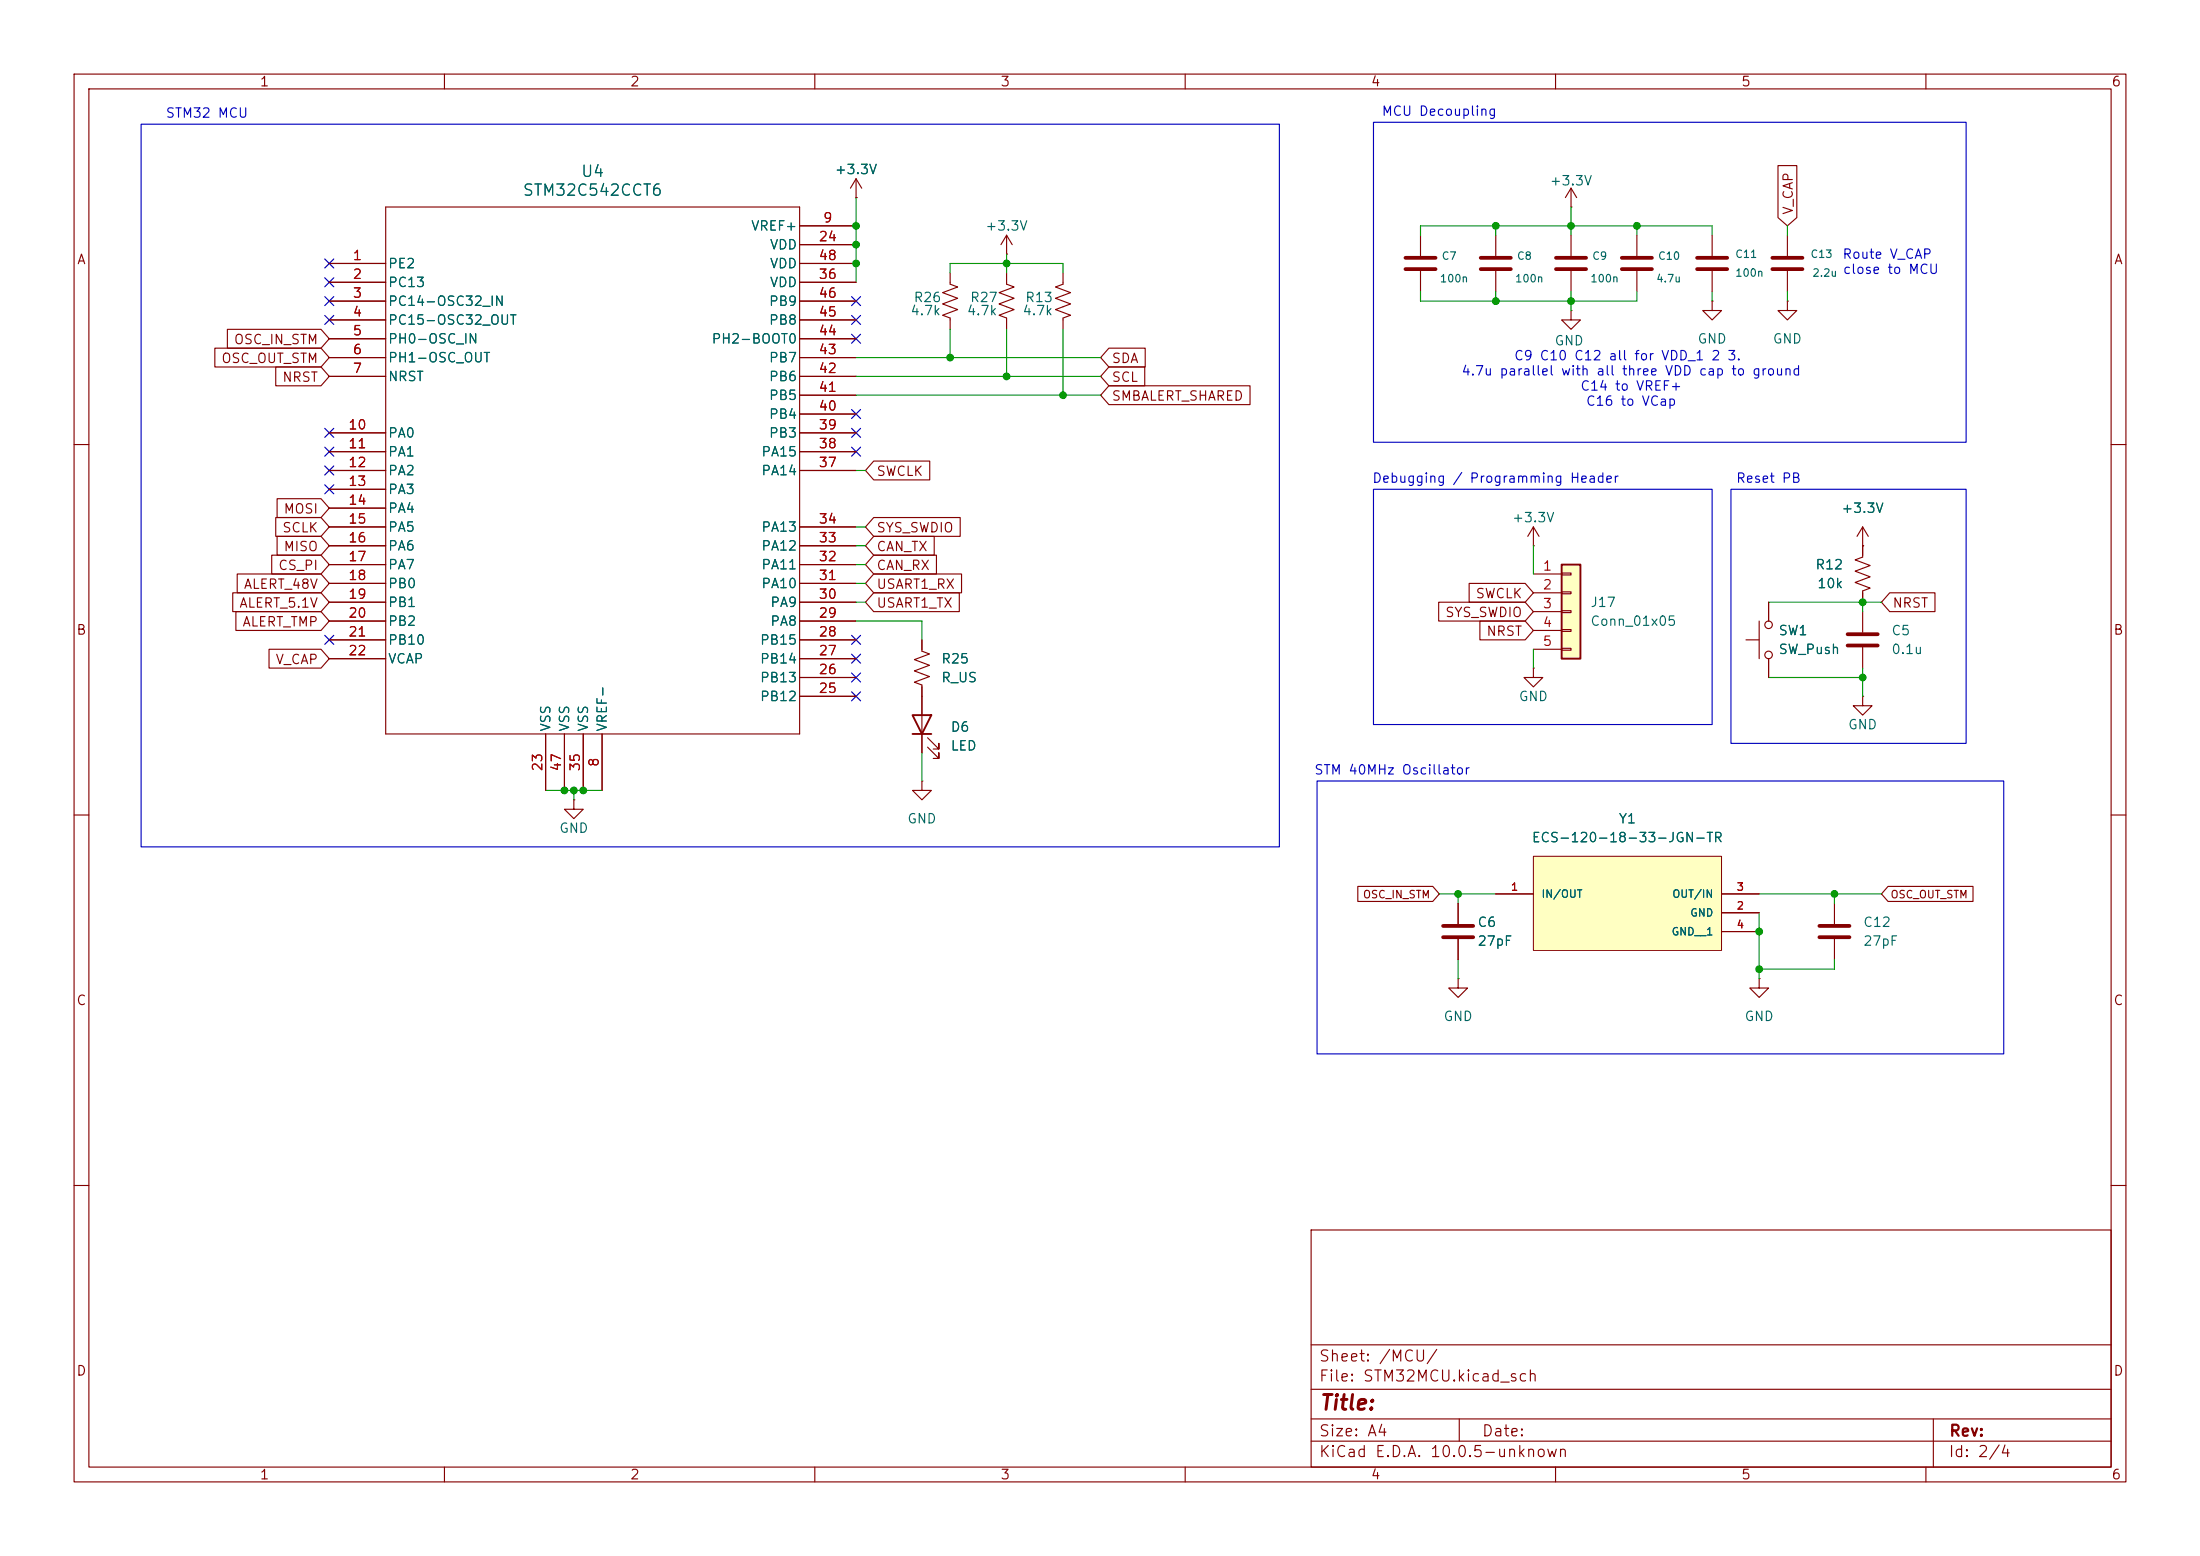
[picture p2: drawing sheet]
<svg xmlns="http://www.w3.org/2000/svg" width="297mm" height="210mm" viewBox="0 0 297 210" stroke-linecap="round" stroke-linejoin="round" font-family="sans-serif">
<g fill="none" stroke="#840000" stroke-width=".15">
<path d="M10 10h277v190h-277zM12 12h273v186h-273zM60 10v2M110 10v2M160 10v2M210 10v2M260 10v2M44.4 35.6h7.7M44.4 38.1h7.7M52.1 27.9h55.8v71.2h-55.8zM107.9 35.6h7.7M107.9 38.1h7.7"/>
<path d="M107.9 30.5h7.7M107.9 33h7.7M115.6 26.7h.1M115.6 24.1l-.8 1.3M115.6 24.1l.7 1.3M115.6 24.1v2.6M128.3 36.8v1.6l1 .3-2 .8 2 .8-2 .7 2 .8-2 .7 1 .4v1.6M135.9 34.3h.1M135.9 36.8v1.6l1 .3-2 .8 2 .8-2 .7 2 .8-2 .7 1 .4v1.6M135.9 31.8l-.8 1.2M135.9 31.8l.8 1.2M135.9 31.8v2.5"/>
<path d="M143.5 36.8v1.6l-1 .3 2 .8-2 .8 2 .7-2 .8 2 .7-1 .4v1.6M191.8 31.8v2.7M191.8 36.6v2.8M201.9 31.8v2.7M201.9 36.6v2.8M212.1 27.9h.1M212.1 25.4l-.8 1.3M212.1 25.4l.8 1.3M212.1 25.4v2.5M212.1 31.8v2.7M212.1 36.6v2.8M221 31.8v2.7"/>
<path d="M221 36.6v2.8M231.1 31.8v2.7M231.1 36.6v2.8M241.3 31.8v2.7M241.3 36.6v2.8M44.4 40.6h7.7M44.4 43.2h7.7M44.4 45.7h7.7M44.4 48.3h7.7M44.4 50.8h7.7M44.4 58.4h7.7M107.9 40.6h7.7"/>
<path d="M107.9 43.2h7.7M107.9 45.7h7.7M107.9 48.3h7.7M107.9 50.8h7.7M107.9 58.4h7.7M107.9 55.9h7.7M107.9 53.3h7.7M212.1 41.9v1.3h1.3l-1.3 1.3-1.3-1.3h1.3M212.1 41.9h.1M231.1 40.6v1.3h1.3l-1.3 1.3-1.2-1.3h1.2M231.1 40.6h.1M241.3 40.6v1.3h1.3l-1.3 1.3-1.3-1.3h1.3"/>
<path d="M241.3 40.6h.1M10 60h2M44.4 61h7.7M44.4 63.5h7.7M44.4 66h7.7M44.4 68.6h7.7M44.4 71.1h7.7M44.4 73.7h7.7M44.4 76.2h7.7M44.4 78.7h7.7M107.9 61h7.7M107.9 63.5h7.7"/>
<path d="M107.9 71.1h7.7M107.9 73.7h7.7M107.9 76.2h7.7M107.9 78.7h7.7M251.5 71.1v4.1l-1.1 .4 2.1 .7-2.1 .8 2.1 .8-2.1 .7 2.1 .8-1 .4v1.5M251.5 73.7h.1M251.5 71.1l-.8 1.3M251.5 71.1l.7 1.3M285 60h2M44.4 81.3h7.7M44.4 83.8h7.7M44.4 86.4h7.7"/>
<path d="M44.4 88.9h7.7M73.7 99.1v7.6M76.2 99.1v7.6M78.7 99.1v7.6M81.3 99.1v7.6M107.9 81.3h7.7M107.9 83.8h7.7M107.9 86.4h7.7M107.9 88.9h7.7M107.9 94h7.7M107.9 91.4h7.7M124.5 86.4v1.5l1 .4-2.1 .7 2.1 .8-2.1 .8 2.1 .7-2.1 .8 1.1 .4v9.1"/>
<path d="M125.2 99.6l1.5 1.5v-.8v.8h-.7M251.5 82.6v2.7M251.5 87.4v2.8M10 110h2M77.5 108v1.2h1.2l-1.2 1.3-1.3-1.3h1.3M77.5 108h.1M124.5 105.4v1.3h1.2l-1.2 1.3-1.3-1.3h1.3M124.5 105.4h.1M125.2 100.8l1.5 1.6v-.8v.8h-.7M285 110h2M10 160h2M177 166h108v32h-108z"/>
<path d="M285 160h2M60 198v2M110 198v2M160 198v2M177 194.5h108M177 191.5h108M177 187.5h108M177 181.5h108M197 191.5v3M210 198v2M260 198v2M261 191.5v6.5"/>
</g>
<g fill="none" stroke="#840000" stroke-width=".51">
<path d="M189.7 34.8h4.1M189.7 36.3h4.1M199.9 34.8h4.1M199.9 36.3h4.1M210.1 34.8h4M210.1 36.3h4M218.9 34.8h4.1M218.9 36.3h4.1M229.1 34.8h4.1M229.1 36.3h4.1M239.3 34.8h4M239.3 36.3h4"/>
<path d="M249.4 85.6h4.1M249.4 87.1h4.1"/>
</g>
<path d="M123.2 96.5h2.5l-1.2 2.6zM123.2 99.1h2.5" fill="none" stroke="#840000" stroke-width=".25"/>
<path d="M210.8 76.2h2.6v12.7h-2.6z" fill="#ffffc2"/>
<path d="M210.8 76.2h2.6v12.7h-2.6z" fill="none" stroke="#840000" stroke-width=".25"/>
<g fill="none" stroke="#840000" stroke-width=".15">
<path d="M207 73.7h.1M207 77.5h3.8M207 71.1l-.8 1.3M207 71.1l.8 1.3M207 71.1v2.6M210.8 77.3h1.3v.3h-1.3zM210.8 79.9h1.3v.2h-1.3zM207 90.2v1.2h1.3l-1.3 1.3-1.3-1.3h1.3M207 90.2h.1M207 80h3.8M207 82.6h3.8M207 85.1h3.8"/>
<path d="M207 87.6h3.8M210.8 82.4h1.3v.3h-1.3zM210.8 85h1.3v.2h-1.3zM210.8 87.5h1.3v.3h-1.3zM235.7 86.4h1.8M237.5 83.8v5.1M238.8 81.3v2.5M238.8 88.9v2.5M196.8 121.9v2.8M196.8 126.7v2.8"/>
<circle cx="238.8" cy="88.4" r=".51"/>
<circle cx="238.8" cy="84.3" r=".51"/>
</g>
<path d="M194.8 126.5h4.1M194.8 125h4.1" fill="none" stroke="#840000" stroke-width=".51"/>
<path d="M207 115.6h25.4v12.7h-25.4z" fill="#ffffc2"/>
<path d="M207 115.6h25.4v12.7h-25.4z" fill="none" stroke="#840000" stroke-width=".14"/>
<g fill="none" stroke="#840000" stroke-width=".15">
<path d="M44.4 35.6h7.7M44.4 38.1h7.7M107.9 35.6h7.7M107.9 38.1h7.7M107.9 30.5h7.7M107.9 33h7.7M115.6 26.7h.1M240 22.3h2.6v7.1l-1.3 1.1-1.3-1.1zM29 47h14.3l1.1 1.3-1.1 1.2h-14.3zM30.7 44.4h12.6l1.1 1.3-1.1 1.3h-12.6zM37.2 49.5h6.1l1.1 1.3-1.1 1.3h-6.1zM44.4 40.6h7.7"/>
<path d="M44.4 43.2h7.7M44.4 45.7h7.7M44.4 48.3h7.7M44.4 50.8h7.7M44.4 58.4h7.7M107.9 40.6h7.7M107.9 43.2h7.7M107.9 45.7h7.7M107.9 48.3h7.7M107.9 50.8h7.7M107.9 58.4h7.7M107.9 55.9h7.7"/>
<path d="M107.9 53.3h7.7M149.7 49.5h4.8v2.6h-4.8l-1.1-1.3zM149.7 47h4.9v2.5h-4.9l-1.1-1.2zM149.7 52.1h19.1v2.5h-19.1l-1.1-1.3zM32 77.5h11.3l1.1 1.2-1.1 1.3h-11.3zM36.7 74.9h6.6l1.1 1.3-1.1 1.3h-6.6zM37.2 69.8h6.1l1.1 1.3-1.1 1.3h-6.1zM37.4 67.3h5.9l1.1 1.3-1.1 1.3h-5.9zM37.4 72.4h5.9l1.1 1.3-1.1 1.2h-5.9zM44.4 61h7.7M44.4 63.5h7.7M44.4 66h7.7"/>
<path d="M44.4 68.6h7.7M44.4 71.1h7.7M44.4 73.7h7.7M44.4 76.2h7.7M44.4 78.7h7.7M107.9 61h7.7M107.9 63.5h7.7M107.9 71.1h7.7M107.9 73.7h7.7M107.9 76.2h7.7M107.9 78.7h7.7M118 62.2h7.5v2.6h-7.5l-1.2-1.3z"/>
<path d="M118 69.8h11.6v2.6h-11.6l-1.2-1.3zM118 74.9h8.4v2.6h-8.4l-1.2-1.3zM118 77.5h11.8v2.5h-11.8l-1.2-1.3zM118 72.4h8.1v2.5h-8.1l-1.2-1.2zM198.3 78.7h7.6l1.1 1.3-1.1 1.3h-7.6zM251.5 73.7h.1M251.5 73.7v1.2M31.4 80h11.9l1.1 1.3-1.1 1.3h-11.9zM31.8 82.5h11.5l1.1 1.3-1.1 1.3h-11.5zM36.3 87.6h7l1.1 1.3-1.1 1.3h-7zM44.4 81.3h7.7M44.4 83.8h7.7"/>
<path d="M44.4 86.4h7.7M44.4 88.9h7.7M73.7 99.1v7.6M76.2 99.1v7.6M78.7 99.1v7.6M81.3 99.1v7.6M107.9 81.3h7.7M107.9 83.8h7.7M107.9 86.4h7.7M107.9 88.9h7.7M107.9 94h7.7M107.9 91.4h7.7"/>
<path d="M118 80h11.5v2.6h-11.5l-1.2-1.3zM124.5 86.4v1.2M124.5 92.7v3.8M124.5 99.1v2.5M194.2 81.3h11.7l1.1 1.3-1.1 1.2h-11.7zM199.8 83.8h6.1l1.1 1.3-1.1 1.3h-6.1zM238.8 81.3v2.5M238.8 88.9v2.5M251.5 94v1.3h1.2l-1.2 1.2-1.3-1.2h1.3M251.5 94h.1M251.5 80v1.3M255.1 80h6.1v2.6h-6.1l-1.1-1.3z"/>
<path d="M183.3 119.6h10.1l.9 1.1-.9 1h-10.1zM254.9 119.6h11.5v2.1h-11.5l-.9-1zM196.8 132.1v1.3h1.3l-1.3 1.2-1.2-1.2h1.2M196.8 132.1h.1M196.8 121.9v2.8M196.8 126.7v2.8M201.9 120.7h5.1M232.4 120.7h5.1M232.4 123.2h5.1M232.4 125.7h5.1M237.5 132.1v1.3h1.3l-1.3 1.2-1.3-1.2h1.3M237.5 132.1h.1"/>
<path d="M247.6 121.9v2.8M247.6 126.7v2.8"/>
</g>
<path d="M245.6 125h4.1M245.6 126.5h4.1" fill="none" stroke="#840000" stroke-width=".51"/>
<g fill="none" stroke="#009600" stroke-width=".15">
<path d="M115.6 26.7v11.4M128.3 36.8v-1.2h15.2v1.2M135.9 34.3v2.5M191.8 31.8v-1.3h39.3v1.3M191.8 39.4v1.2h29.2v-1.2M201.9 30.5v1.3M201.9 39.4v1.2M212.1 27.9v3.9M212.1 39.4v2.5M221 30.5v1.3M231.1 39.4v1.2M241.3 30.5v1.3"/>
<path d="M241.3 39.4v1.2M115.6 53.3h33M115.6 50.8h33M115.6 48.3h33M128.3 44.5v3.8M135.9 44.5v6.3M143.5 44.5v8.8M115.6 78.7h1.2M115.6 63.5h1.2M115.6 73.7h1.2M115.6 71.1h1.2M115.6 76.2h1.2"/>
<path d="M207 73.7v3.8M115.6 83.8h8.9v2.6M115.6 81.3h1.2M207 87.6v2.6M238.8 81.3h15.2M238.8 91.4h12.7M251.5 81.3v1.3M251.5 90.2v3.8M73.7 106.7h7.6M77.5 106.7v1.3M124.5 101.6v3.8M194.3 120.7h7.6"/>
<path d="M196.8 120.7v1.2M196.8 129.5v2.6M237.5 120.7h16.5M237.5 123.2v8.9M247.6 120.7v1.2M247.6 129.5v1.3h-10.1"/>
</g>
<g fill="none" stroke="#000084" stroke-width=".15">
<path d="M43.8 37.5l1.3 1.2M43.8 35l1.3 1.2M45.1 37.5l-1.3 1.2M45.1 35l-1.3 1.2M43.8 57.8l1.3 1.2M43.8 42.6l1.3 1.2M43.8 40l1.3 1.2M45.1 57.8l-1.3 1.2M45.1 42.6l-1.3 1.2M45.1 40l-1.3 1.2M115 55.3l1.2 1.2M115 40l1.2 1.2"/>
<path d="M115 57.8l1.2 1.2M115 45.1l1.2 1.2M115 42.6l1.2 1.2M116.2 55.3l-1.2 1.2M116.2 40l-1.2 1.2M116.2 57.8l-1.2 1.2M116.2 45.1l-1.2 1.2M116.2 42.6l-1.2 1.2M43.8 65.4l1.3 1.2M43.8 62.9l1.3 1.2M43.8 60.4l1.3 1.2M45.1 65.4l-1.3 1.2"/>
<path d="M45.1 62.9l-1.3 1.2M45.1 60.4l-1.3 1.2M115 60.4l1.2 1.2M116.2 60.4l-1.2 1.2M43.8 85.8l1.3 1.2M45.1 85.8l-1.3 1.2M115 93.4l1.2 1.2M115 90.8l1.2 1.2M115 88.3l1.2 1.2M115 85.8l1.2 1.2M116.2 93.4l-1.2 1.2M116.2 90.8l-1.2 1.2"/>
<path d="M116.2 88.3l-1.2 1.2M116.2 85.8l-1.2 1.2"/>
</g>
<path d="M19 16.8h153.7v97.5h-153.7zM185.4 16.5h80v43.2h-80zM185.4 66h45.7v31.8h-45.7zM233.7 66h31.7v34.3h-31.7zM177.8 105.4h92.7v36.8h-92.7z" fill="none" stroke="#0000c2" stroke-width=".15"/>
<g fill="#009600" stroke="#009600" stroke-width=".14">
<circle cx="251.5" cy="81.3" r=".46"/>
<circle cx="251.5" cy="91.4" r=".46"/>
<circle cx="143.5" cy="53.3" r=".46"/>
<circle cx="135.9" cy="35.6" r=".46"/>
<circle cx="135.9" cy="50.8" r=".46"/>
<circle cx="77.5" cy="106.7" r=".46"/>
<circle cx="76.2" cy="106.7" r=".46"/>
<circle cx="78.7" cy="106.7" r=".46"/>
<circle cx="115.6" cy="35.6" r=".46"/>
<circle cx="128.3" cy="48.3" r=".46"/>
<circle cx="115.6" cy="33" r=".46"/>
<circle cx="115.6" cy="30.5" r=".46"/>
<circle cx="201.9" cy="40.6" r=".46"/>
<circle cx="212.1" cy="40.6" r=".46"/>
<circle cx="221" cy="30.5" r=".46"/>
<circle cx="201.9" cy="30.5" r=".46"/>
<circle cx="212.1" cy="30.5" r=".46"/>
<circle cx="196.8" cy="120.7" r=".46"/>
<circle cx="247.6" cy="120.7" r=".46"/>
<circle cx="237.5" cy="130.8" r=".46"/>
<circle cx="237.5" cy="125.7" r=".46"/>
</g>
<text font-size="2" fill="#840000" x="178" y="190.8">Title:</text>
<g font-size="1.5" fill="#006464">
<text x="70.5" y="26.8">STM32C542CCT6</text>
<text x="78.3" y="24.3">U4</text>
</g>
<g font-size="1.5" fill="#840000">
<text x="178" y="184.1">Sheet: /MCU/</text>
<text x="178" y="186.8">File: STM32MCU.kicad_sch</text>
<text x="178" y="197">KiCad E.D.A. 10.0.5-unknown</text>
<text x="178" y="194.2">Size: A4</text>
<text x="200" y="194.2">Date:</text>
<text x="263" y="197">Id: 2/4</text>
<text x="263" y="194.2">Rev:</text>
</g>
<g font-size="1.3" fill="#840000">
<text x="35" y="12">1</text>
<text x="85" y="12">2</text>
<text x="135" y="12">3</text>
<text x="185" y="12">4</text>
<text x="235" y="12">5</text>
<text x="285" y="12">6</text>
<text x="242.4" y="29.1" transform="rotate(-90 242.4 29.1)">V_CAP</text>
<text x="10.3" y="36">A</text>
<text x="285.3" y="36">A</text>
<text x="31.5" y="46.8">OSC_IN_STM</text>
<text x="29.8" y="49.3">OSC_OUT_STM</text>
<text x="38" y="51.9">NRST</text>
<text x="150" y="51.9">SCL</text>
<text x="150" y="49.3">SDA</text>
<text x="150" y="54.4">SMBALERT_SHARED</text>
<text x="118.2" y="64.6">SWCLK</text>
<text x="38.2" y="69.6">MOSI</text>
<text x="37.5" y="77.3">CS_PI</text>
<text x="38" y="72.2">SCLK</text>
<text x="38.2" y="74.7">MISO</text>
<text x="118.2" y="72.2">SYS_SWDIO</text>
<text x="118.2" y="77.3">CAN_RX</text>
<text x="118.2" y="74.7">CAN_TX</text>
<text x="32.2" y="82.3">ALERT_5.1V</text>
<text x="32.8" y="79.8">ALERT_48V</text>
<text x="118.2" y="82.3">USART1_TX</text>
<text x="118.2" y="79.8">USART1_RX</text>
<text x="195" y="83.6">SYS_SWDIO</text>
<text x="199.1" y="81.1">SWCLK</text>
<text x="255.4" y="82.3">NRST</text>
<text x="10.2" y="86">B</text>
<text x="32.6" y="84.9">ALERT_TMP</text>
<text x="37.1" y="90">V_CAP</text>
<text x="200.6" y="86.1">NRST</text>
<text x="285.2" y="86">B</text>
<text x="10.2" y="136">C</text>
<text x="285.2" y="136">C</text>
<text x="10.2" y="186">D</text>
<text x="285.2" y="186">D</text>
<text x="35" y="200">1</text>
<text x="85" y="200">2</text>
<text x="135" y="200">3</text>
<text x="185" y="200">4</text>
<text x="235" y="200">5</text>
<text x="285" y="200">6</text>
</g>
<g font-size="1.3" fill="#0000c2">
<text x="22.3" y="16.2">STM32 MCU</text>
<text x="186.4" y="16">MCU Decoupling</text>
<text x="248.6" y="35.3">Route V_CAP</text>
<text x="248.7" y="37.3">close to MCU</text>
<text x="197.2" y="51">4.7u parallel with all three VDD cap to ground</text>
<text x="204.3" y="49">C9 C10 C12 all for VDD_1 2 3.</text>
<text x="213.3" y="53">C14 to VREF+</text>
<text x="214" y="55.1">C16 to VCap</text>
<text x="185.2" y="65.5">Debugging / Programming Header</text>
<text x="234.3" y="65.5">Reset PB</text>
<text x="177.3" y="104.9">STM 40MHz Oscillator</text>
</g>
<g font-size="1.3" fill="#006464">
<text x="112.6" y="23.8">+3.3V</text>
<text x="209.1" y="25.3">+3.3V</text>
<text x="101.3" y="31.4">VREF+</text>
<text x="103.8" y="34">VDD</text>
<text x="132.9" y="31.4">+3.3V</text>
<text x="52.3" y="36.5">PE2</text>
<text x="52.3" y="39.1">PC13</text>
<text x="52.3" y="41.6">PC14-OSC32_IN</text>
<text x="103.7" y="41.6">PB9</text>
<text x="103.8" y="39.1">VDD</text>
<text x="103.8" y="36.5">VDD</text>
<text x="123.3" y="41.1">R26</text>
<text x="130.9" y="41.1">R27</text>
<text x="138.3" y="41.1">R13</text>
<text x="52.3" y="44.1">PC15-OSC32_OUT</text>
<text x="52.3" y="46.7">PH0-OSC_IN</text>
<text x="96" y="46.7">PH2-BOOT0</text>
<text x="103.7" y="44.1">PB8</text>
<text x="122.8" y="42.9">4.7k</text>
<text x="130.4" y="42.9">4.7k</text>
<text x="137.9" y="42.9">4.7k</text>
<text x="209.8" y="46.9">GND</text>
<text x="229.1" y="46.7">GND</text>
<text x="239.2" y="46.7">GND</text>
<text x="52.3" y="49.2">PH1-OSC_OUT</text>
<text x="52.3" y="51.8">NRST</text>
<text x="103.7" y="51.8">PB6</text>
<text x="103.7" y="49.2">PB7</text>
<text x="52.3" y="59.4">PA0</text>
<text x="103.7" y="59.4">PB3</text>
<text x="103.7" y="56.8">PB4</text>
<text x="103.7" y="54.3">PB5</text>
<text x="52.3" y="61.9">PA1</text>
<text x="52.3" y="64.5">PA2</text>
<text x="102.7" y="64.5">PA14</text>
<text x="102.7" y="61.9">PA15</text>
<text x="52.3" y="67">PA3</text>
<text x="52.3" y="69.5">PA4</text>
<text x="204" y="70.8">+3.3V</text>
<text x="248.5" y="69.5">+3.3V</text>
<text x="52.3" y="72.1">PA5</text>
<text x="52.3" y="74.6">PA6</text>
<text x="52.3" y="77.2">PA7</text>
<text x="102.7" y="77.2">PA11</text>
<text x="102.7" y="74.6">PA12</text>
<text x="102.7" y="72.1">PA13</text>
<text x="245" y="77.2">R12</text>
<text x="52.3" y="79.7">PB0</text>
<text x="52.3" y="82.2">PB1</text>
<text x="102.7" y="79.7">PA10</text>
<text x="103.9" y="82.2">PA9</text>
<text x="214.6" y="82.2">J17</text>
<text x="245.2" y="79.7">10k</text>
<text x="52.3" y="84.8">PB2</text>
<text x="52.3" y="87.3">PB10</text>
<text x="52.3" y="89.9">VCAP</text>
<text x="102.5" y="89.9">PB14</text>
<text x="102.5" y="87.3">PB15</text>
<text x="103.9" y="84.8">PA8</text>
<text x="127" y="89.9">R25</text>
<text x="214.6" y="84.8">Conn_01x05</text>
<text x="240" y="86.1">SW1</text>
<text x="240" y="88.6">SW_Push</text>
<text x="255.3" y="86.1">C5</text>
<text x="255.3" y="88.6">0.1u</text>
<text x="102.5" y="94.9">PB12</text>
<text x="102.5" y="92.4">PB13</text>
<text x="127" y="92.4">R_US</text>
<text x="204.9" y="94.9">GND</text>
<text x="74.6" y="98.8" transform="rotate(-90 74.6 98.8)">VSS</text>
<text x="77.2" y="98.8" transform="rotate(-90 77.2 98.8)">VSS</text>
<text x="79.7" y="98.8" transform="rotate(-90 79.7 98.8)">VSS</text>
<text x="82.2" y="98.8" transform="rotate(-90 82.2 98.8)">VREF-</text>
<text x="128.3" y="99.1">D6</text>
<text x="128.3" y="101.6">LED</text>
<text x="249.4" y="98.8">GND</text>
<text x="75.4" y="112.7">GND</text>
<text x="122.4" y="111.5">GND</text>
<text x="206.7" y="114">ECS-120-18-33-JGN-TR</text>
<text x="218.4" y="111.5">Y1</text>
<text x="199.4" y="125.4">C6</text>
<text x="251.4" y="125.4">C12</text>
<text x="199.4" y="128">27pF</text>
<text x="251.4" y="128">27pF</text>
<text x="194.8" y="138.1">GND</text>
<text x="235.4" y="138.1">GND</text>
</g>
<g font-size="1.3" fill="#a90000">
<text x="47.5" y="35.4">1</text>
<text x="110.4" y="32.9">24</text>
<text x="110.4" y="35.4">48</text>
<text x="111" y="30.3">9</text>
<text x="47.5" y="38">2</text>
<text x="47.5" y="40.5">3</text>
<text x="110.4" y="38">36</text>
<text x="110.4" y="40.5">46</text>
<text x="47.5" y="43">4</text>
<text x="47.5" y="45.6">5</text>
<text x="110.4" y="45.6">44</text>
<text x="110.4" y="43">45</text>
<text x="47.5" y="48.1">6</text>
<text x="47.5" y="50.7">7</text>
<text x="110.4" y="53.2">41</text>
<text x="110.4" y="50.7">42</text>
<text x="110.4" y="48.1">43</text>
<text x="46.9" y="58.3">10</text>
<text x="110.4" y="58.3">39</text>
<text x="110.4" y="55.7">40</text>
<text x="46.9" y="60.8">11</text>
<text x="46.9" y="63.4">12</text>
<text x="46.9" y="65.9">13</text>
<text x="110.4" y="63.4">37</text>
<text x="110.4" y="60.8">38</text>
<text x="46.9" y="68.4">14</text>
<text x="46.9" y="71">15</text>
<text x="110.4" y="71">34</text>
<text x="46.9" y="73.5">16</text>
<text x="46.9" y="76.1">17</text>
<text x="110.4" y="76.1">32</text>
<text x="110.4" y="73.5">33</text>
<text x="208.2" y="77.3">1</text>
<text x="46.9" y="78.6">18</text>
<text x="46.9" y="81.1">19</text>
<text x="46.9" y="83.7">20</text>
<text x="110.4" y="83.7">29</text>
<text x="110.4" y="81.1">30</text>
<text x="110.4" y="78.6">31</text>
<text x="208.2" y="79.9">2</text>
<text x="208.2" y="82.4">3</text>
<text x="46.9" y="86.2">21</text>
<text x="46.9" y="88.8">22</text>
<text x="110.4" y="88.8">27</text>
<text x="110.4" y="86.2">28</text>
<text x="208.2" y="85">4</text>
<text x="208.2" y="87.5">5</text>
<text x="110.4" y="93.8">25</text>
<text x="110.4" y="91.3">26</text>
<text x="73.5" y="104.2" transform="rotate(-90 73.5 104.2)">23</text>
<text x="76.1" y="104.2" transform="rotate(-90 76.1 104.2)">47</text>
<text x="78.6" y="104.2" transform="rotate(-90 78.6 104.2)">35</text>
<text x="81.1" y="103.6" transform="rotate(-90 81.1 103.6)">8</text>
</g>
<g font-size="1" fill="#006464">
<text x="194.6" y="35.3">C7</text>
<text x="204.7" y="35.3">C8</text>
<text x="214.9" y="35.3">C9</text>
<text x="223.8" y="35.3">C10</text>
<text x="234.2" y="35.1">C11</text>
<text x="244.3" y="35.1">C13</text>
<text x="194.3" y="38.4">100n</text>
<text x="204.5" y="38.4">100n</text>
<text x="214.6" y="38.4">100n</text>
<text x="223.5" y="38.4">4.7u</text>
<text x="234.2" y="37.6">100n</text>
<text x="244.6" y="37.6">2.2u</text>
<text x="208" y="121.4">IN/OUT</text>
<text x="225.7" y="121.4">OUT/IN</text>
<text x="228.1" y="124">GND</text>
<text x="225.6" y="126.5">GND__1</text>
</g>
<g font-size="1" fill="#840000">
<text x="183.9" y="121.5">OSC_IN_STM</text>
<text x="255.1" y="121.5">OSC_OUT_STM</text>
</g>
<g font-size="1" fill="#a90000">
<text x="203.9" y="120.5">1</text>
<text x="234.4" y="123">2</text>
<text x="234.4" y="120.5">3</text>
<text x="234.4" y="125.5">4</text>
</g>
</svg>
